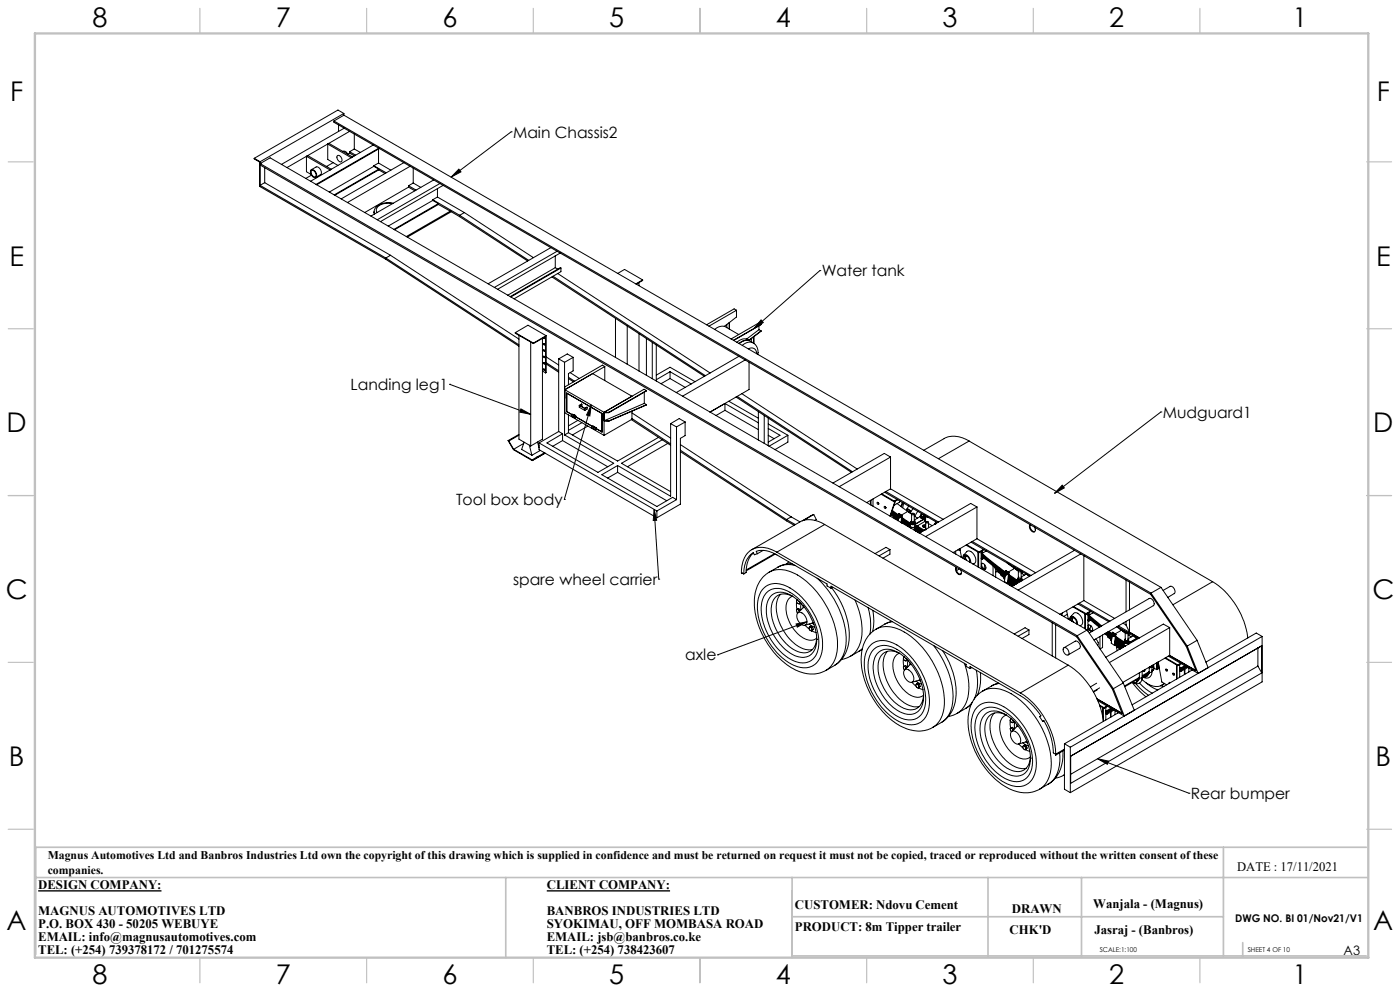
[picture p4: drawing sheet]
<svg xmlns="http://www.w3.org/2000/svg" width="420mm" height="297mm" viewBox="0 0 420 297" stroke-linecap="round" stroke-linejoin="round" font-family="sans-serif">
<path d="M11.5 267h37M164 267h37" fill="none" stroke="#000" stroke-width=".41"/>
<g fill="none" stroke="#000" stroke-width=".3">
<path d="M100.2 36.3v.4l3.1 1.7M100.2 36.3l245.1 141.5M101.6 37.5v1.9M103.2 34.5l-3 1.8M103.2 34.5l245.1 141.5M103.2 34l-1.8-1-25.1 14.4M103.2 34l-25.2 14.5M103.2 34v.5M103.3 38.4l1.6 1M103.3 38.4l-18.9 10.9M104.9 39.4l7.1 4.1M104.9 39.4l-18.8 10.8"/>
<path d="M153.4 39.5h.1M153.4 39.5l-18.1 13.6M76.3 47.4l1.6 1.2 .1 7.3M76.3 47.4l1.7 1.1M78 49h.1M78 55.6l37.7 21.7M78 49.5l245 141.4 10.7 15.6 3 7.4-7.6-4.4M78 48.5v7.4l37.7 21.8 40 26M78 49l245.1 141.5M78 49l3-1.7 245.1 141.5M79.4 54.7l37.8 21.8M79.4 50.3v4.4"/>
<path d="M79.4 54.7l-1.4 .8M91.9 46.8l.4-.2 7.1 4.1-.4 .2zM91.9 46.8v4.7l1.4 .8M93.3 51a1.47 1.47 0 0 1 1.7 1.9 .9 .9 0 0 1-1 .3 .9 .9 0 0 1-.6-.8l-.3-.7zM93.4 50.9l1.4-.8a1.52 1.52 0 0 1 1.3 2.2l-1.4 .9M93.5 51.1a1.12 1.12 0 0 1 1.1 .6 1.12 1.12 0 0 1-.2 1.3 1.4 1.4 0 0 1-.9-1.9zM93.5 52.5l-1.8 1M94.8 53.1l.2 .2M98.3 43.2v4.6l3.1 1.8M98.3 43.2l.4-.2 7.1 4.1-.4 .2zM99.9 48.8l-1.9 1.1M101.3 46.6a1.17 1.17 0 0 1 1.1 .7 1.17 1.17 0 0 1-.2 1.2 1.37 1.37 0 0 1-.9-1.9z"/>
<path d="M102.9 45.4a1.11 1.11 0 0 1 1.5 .8M104.9 45.9l1.4 .8M104.9 45.9l-.5 .3M104.9 45.5v.4M104.9 45.5l1.8 1M106.3 40.2v4.5M106.3 44.7l-1.4 .8M106.3 44.7l1.8 1M112 43.5l1.6 .9M112 43.5l-18.8 10.8M112.1 49.7v.1M112.1 49.8l-13.3 7.8"/>
<path d="M112.1 49.8l1.5 .9M112.1 49.7l3.8 2.1M113.6 48.9l3.7 2.1M113.6 44.7v4.2M113.6 48.9l-1.5 .8M113.6 44.4l231.6 133.7 10.7 15.6 2.9 7.3-8-4.5M113.6 50.9l1.9 1.1M113.6 50.9l-13.2 7.6M113.6 44.4l-18.8 10.9M113.6 50.7l-13.3 7.7M113.6 50.7v.2M113.8 44.5l-18.8 10.9"/>
<path d="M121.1 48.8l-18.8 10.8M122.6 55.7l2.2 1.3M122.6 56.1l-13.2 7.6M122.6 56.1l1.9 1.1M122.6 55.7v.4M123 49.8l-18.8 10.9M124 54.9l2.2 1.3M124 50.4v4.5M124 54.9l-1.4 .8M129.8 59.9v.2M129.8 59.9l8.1 4.6M130.1 53.9l-18.8 10.9"/>
<path d="M131.2 59.1l8.1 4.6M131.2 56.5v2.6M131.2 59.1l-1.4 .8M132 55l-18.8 10.9M132.9 55.6l-18.8 10.8M137.7 50.7l.6 .8-3 1.6zM112.2 63.5l.1 .7zM115.7 77.3l40 26.1M117.2 76.5l38.5 25.1M117.2 76.5l-1.5 .8M117.8 61h-.1a4.1 4.1 0 0 0-4.8 1.7l.2 1M118 60.9l-1.2-.1a4 4 0 0 0-4.6 2.7"/>
<path d="M129.8 60.1l1.7 .9M129.8 60.1l-13.3 7.7M131.5 61.3l3.6 2M131.5 61v.3M131.5 61.3l-13.1 7.6M131.5 61l-13.3 7.8M135.1 63.3l23.2 14.9M135.1 63.3l-13.2 7.6M135.4 63.5l-13.2 7.6M137.9 64.5l20.7 13.5M139.3 63.7l20.7 13.5M139.3 63.7l-1.4 .8"/>
<path d="M165.2 74.2l-18.8 10.9M166.6 76.7v3.5M167.1 75.3l-18.8 10.8M168.1 75.8l-18.8 10.9M154.6 99.7v.2l5.4 3.1M154.6 99.7l5.4 3.1M154.6 99.7l3.8-2.2 5.4 3.1M165.6 83l45.7 29.8M165.9 82.8l45.7 29.8M166.6 80.2l.8 .5M166.6 80.2l-14.3 8.3M167.3 82l45.7 29.8"/>
<path d="M168.3 80.3v1.1l-14.1 8.2M168.3 80.3l-.2-.1-15 8.7M168.3 80.3l-15.1 8.7M184.6 95.4v11.7M185.3 81.9l2.1-1.2 5.4 3.2M188.2 97.7v11.5M191.7 84.7v.9M192.8 83.9l-2.1 1.2M192.8 83.9l-1.9 1.3M217.3 97.8l4.3 2.5M218.1 97.2v1M218.8 98.6v-1.9l-1.5 1.1a3.3 3.3 0 0 0-2.9 .9"/>
<path d="M220.9 93l-8.2 4.8M220.9 93v2l-2.1 1.7v1.9M220.9 93l-.7-.4-8.2 4.7M227.7 97.7v1.1M227.7 98.8l-3.7 2.8M227.7 98.8l.6 .4M228.3 97.2l-.7-.4-8.3 4.8M228.3 97.2l-8.3 4.8M228.3 97.2l-8.2 4.8M228.3 99.2l-2.1 1.7v2M228.3 99.2l-3.7 2.8M228.3 95.9l.7 .8-2.8 1.8z"/>
<path d="M246 81.1h.1M246 81.1l-19.8 17.4M134.9 115.2h.1M134.9 115.2l24.3 9M155.7 100.5v31.1l3.5 2.1M159.2 102.5v31.2M160 103l3.7-2.1v10.9M160 102.8v.2M162.7 101.4v30.2l-3.5 2.1M162.7 111.2l1 .6M163.1 101.2l.2 .3 .1-.1M163.2 102.9l.2 .4"/>
<path d="M163.2 104.8l.2 .4M163.2 106.7l.2 .4M163.2 110.6l.2 .3M163.2 101.1l.2 .3M163.3 101.1l.1 .3M163.3 108.7h-.1l.2 .3M163.8 100.6l-3.8 2.2M163.8 100.6l-.1 11.2M163.8 108.7l3.8 2.4M163.8 109.1l3.8 2.4M163.8 107l3.8 2.4M167.6 107.6v21.7"/>
<path d="M167.6 107.6l1.8 1M169.4 116.7v.1M169.4 108.6v8M169.4 116.7v13.6M169.4 119.3h.1M169.4 116.8v6.9l11.8 6.8M169.4 116.8l11.8 6.8M170 117.8l10.6 6.1M170 117.8v5.6M170.1 117.8l-.1 .1M170.5 113.1l1.9 1.2M170.5 113.4l1.5 1"/>
<path d="M171.1 111.7l2.7 1.7M171.9 107.1l-1.7-1-2.6 1.5M171.9 107.1l-2.5 1.5M171.9 107.1v4.1l-1.4 .8v3.3M177.8 112l11.8 6.7-8.4 4.9M181.4 109.9l-12 6.9M181.4 109.9v4.1M181.4 109.9l-.7-.5-11.3 6.6v.7M191.7 100v11.2M193.3 117.5v3.4M193.9 101.5v11M194 117l-.8-.3-12 6.9"/>
<path d="M194 117l-11.4 6.6M194 117l-11.4 6.7M195.7 102.6v10.9M196.9 112.4l4.1-2.3 7.5 4.3M196.9 103.4v10.8M201 111.4l6.4 3.7M201 111.4l-4.1 2.4M201 111.4v2M201 113.4l4.6 2.7M201 113.4l-2.7 1.6M220.8 119l34.6 22.6M221.2 118.8l34.6 22.6"/>
<path d="M221.7 106.8l-18.8 10.8M222.6 118l34.6 22.6M223.6 107.9l-18.8 10.8M224 101.6a3.5 3.5 0 0 0-2.9 1M224 101.6l.6 .4M224.5 104.6a1.57 1.57 0 0 1 1.7-.1 1.57 1.57 0 0 1 .8 1.5M224.6 102a3.4 3.4 0 0 0-2.9 .9M224.7 102l1.3 .8M224.7 108.5v8.2l-11.7 6.8 4.5-2.6M225.4 101.5v.9M226 102.8a3.4 3.4 0 0 1 1.4 3.4M226 102.8a2.91 2.91 0 0 0-3.3 .7"/>
<path d="M226.1 102.9v-2l-1.5 1.2a3.3 3.3 0 0 0-2.8 .9M152.4 132l1.6 2.8 5.7 3.2 3.8-2.2M152.4 132l.2 .2M152.6 132.2l1.5 2.5M154.1 134.7l5.5 3.1 1.4-.8M155.7 130.4l-3.1 1.8M155.7 130.2l-3.3 1.8M156.3 122.6l2.9 1.6-3.3-.7zM157.1 132.9l-3 1.8M157.2 132.5l-.7 2.2 3.1 1.8M158.8 133.4l.8 3.1M161 137l.3 .1"/>
<path d="M161.3 132.5l.4 1.7M161.5 133.5l.2 .1M161.7 132.7v2.1l35.4 20.4M161.7 132.7l35.4 20.4M161.9 134.9v.2l-2.3 1.4M163.3 135.7l-2.3 1.3M167.6 129.3l1.2 .7M167.6 129.3l-5.9 3.4M168.8 130l-4.7 2.7 15.3 8.9 4.7-2.8-14.7-8.5M168.8 132l13.5 7.9M168.8 130v2M168.8 132l-3 1.7"/>
<path d="M170 123.4l1.6 .8M170 123.4h.1M170.5 129.7l-1.1 .6M170.5 129.7l14.8 8.5 12.3-7.1M170.5 124.4v5.3M171.6 124.2l-.2 .5 1 .5M171.6 124.2l1 .6M171.6 124.2l.7 .2M172.3 124.4h.1M172.3 124.4l-.4 .3v.3M172.3 124.4l.5 .3M172.8 124.7v.4l-.4 .2 .2-.5"/>
<path d="M172.8 124.7l-.2 .1M173.4 126l-2.9 1.6M173.8 121.5v.6l1.6 .9M173.8 121.5l1.6 .9M174.6 121.1l-.2 .7M174.6 121.1l-.8 .4M174.6 121.1l-.7 .4 1.5 .9 .7-.3M174.6 126.7l-4.1 2.3M175.4 122.4v.6M176.1 122.1v.5l-.7 .4M176.1 122.1l-.7 .3M176.4 127.7l-4.7 2.6"/>
<path d="M177.4 121.4l-.4 3.3-1-.3zM177.4 121.4l-8.1 28.3M177.7 127.8l-.1 .4 .9 .6M177.7 127.8l-4.9-2.8 5.9 3.3M177.7 127.8l.7 .1M178.2 128.1l-.2 .4M178.2 128.1l.2-.2 .5 .3M178.4 127.9h.1M178.4 127.9l-.2 .2M178.9 128.2v.5l-.4 .1 .2-.5M178.9 128.5l1.7 1M178.9 128.2l-.2 .1"/>
<path d="M180.6 123.9v5.6M180.6 123.9h.1M180.6 129.4h.1M181.2 123.6h.1M181.2 126.1h.1M181.2 123.6v6.9M181.3 123.6v2.5M181.3 126.1l1.3 .1M182.6 123.6h-1.3M182.6 123.6v.1M182.6 126.1v.1M182.6 123.7h-1.3"/>
<path d="M185.3 139.5v2.1M185.3 139.5l-4.7 2.8 16.5 9.5 4.7-2.8 1.2 .8M189.4 125.8l11.8 7.7M189.6 123.2v2.5l-8.4 4.8M189.6 125.4l11.6 7.6M189.6 123.8l11.6 7.5M193.3 120.9l-12 5.2h1.3M193.3 120.9l.7 .4M194 121.3l-11.4 4.9M194 121.3l-11.4 4.8M198.7 131.8l-12.3 7 14.8 8.6M200.3 132.9l-12.1 7"/>
<path d="M201.2 127v21.7l-15.9-9.2M201.2 127l1.8 .9M203 127.9v21.9M204.1 134.9l31.8 20.8M204.1 135.4l34.1 22M204.1 133.2l33.2 21.7M205.5 126.5l-2.5 1.4M205.5 126.5v4.1l-1.4 .8v19.7l-7 4.1M205.5 126.5l-1.7-1.1-2.6 1.6M217.5 120.9l10 5.8M217.5 120.9v2.1M217.5 123l10 5.8"/>
<path d="M217.5 123l-2.7 1.5M218.7 120.3l8.8 5M227.5 123.4v8.5M229.3 124.5v8.4M230.5 128.4l3.5 2.1-3.5 2M230.5 127.1l5.9 3.4M230.5 125.3v8.3M230.5 130.5l1.7 1M236.4 130.5l-5.7 3.2M236.4 130.5v2l-3.9 2.3M267.2 137v9.5M267.2 137l-1.9-1.1-15.4 8.9"/>
<path d="M267.2 137l-15.5 8.9M290.7 132.2a7.5 7.5 0 0 0-7.5-.8l-6.1 3.5M290.7 132.2l73.1 42.1M290.7 132.2l-9.2 5.3M348.3 123.5h.1M348.3 123.5l-31.9 24.3M169.3 149.7h.1M185.3 141.6l14.7 8.5M185.3 141.6l-3 1.7M196.3 152.7l.7 3.2-1 .1zM196.3 152.7l1.3 20.9M197.1 153.1v2.1"/>
<path d="M203 149.8l-5.9 3.3M235.9 155.7l2.7 1.5M237.3 154.9l-1.4 .8M237.3 154.9l2.7 1.5M244.1 154.2l-3.4 1.9M244.1 154.2l-3 1.8M244.1 154.2l.8 1.5-.4 .3M247.4 157.2a7.5 7.5 0 0 0-7.5-.7l-14.4 8.2M247.4 157.2l-14.4 8.3M247.4 157.2l73.1 42.2M261.1 150v1.3M261.3 149.9v1.5"/>
<path d="M261.9 149.5v2.2M263.2 150.5l.1 .1a.29 .29 0 0 1 .4 .3 .29 .29 0 0 1-.4 .2zM263.5 150.6l.1 .3M264.4 148.1l3.9 2.3M264.5 148l3.8 2.2M265.3 151.8h.2a.28 .28 0 0 1 .3 .3 .28 .28 0 0 1-.4 .2zM265.4 147.5l15.8 9.1M265.6 151.8l.1 .3M265.7 147.3l15.9 9.2M267.2 146.5l15.8 9.1M267.2 146.5l-7.2 4.1M267.2 154.3l2.2 1.6-1.1-.8 .1 .4"/>
<path d="M267.3 154l2.1 1.6M267.4 153.8l2.1 1.5zM267.5 153.5l2 1.5M267.6 153.2l1.9 1.5M267.7 153l1.9 1.3M268.3 150.2v.2M268.5 150.3l-1.5 4.4M268.6 150.2l-1.5 4.5M269.1 150.9l3.2 2.4M269.1 149.7l-.8 .5M269.3 149.8l-1 .6M269.6 154l.1-.1 1 .6"/>
<path d="M269.6 154l.9 .6M269.6 154l-.2 2.1M269.7 154.6l.4 .1M269.7 154.6v.4l.2 .2 .2-.1M269.7 154.6l.2 .2M269.9 154.8l.2 .3M270.1 150.2l-1.9 1.2M270.1 154.7v.4M270.1 154.7l-.2 .1M270.5 156.3l3 2M270.5 156.6l.3 .2zM270.5 156l2.6 1.8z"/>
<path d="M270.5 154.6l-.2 2M270.5 155.7l2.5 1.7M270.6 155.4l2.4 1.7M270.6 155.1l2.4 1.7v.8a.94 .94 0 0 0 1.4 .4M270.7 154.5l-.2 .1M270.7 154.5l-.2 2.2M270.7 150.6l-.4 1.2M270.8 150.7l-.4 1.2M271.1 150.8l-.3 1.4M272.1 152.6l-.1 .4M272.1 152.5l.9 .6M272.1 152.5v.6"/>
<path d="M272.1 152.5l1.1 .6M272.6 151.7l-.4 .8M272.6 153.5h.1M272.6 153.5l-.1-.3-2.1 1.2M272.6 153.5l.9 .6M273 153.1v.7M273.2 153.1h-.2M273.2 153.1l-.1 .7M273.2 156.6a.67 .67 0 0 0 .7 .6 .67 .67 0 0 0 .6-.6M273.3 156.3l.4 .3M273.3 156.3v.4l.4 .2M273.4 156l-.1 .3"/>
<path d="M273.4 156h.1M273.5 154.1v2.2l.3 .2 .5-.2v-2.2M273.5 158v.4M273.5 153.9l.2-.1a.35 .35 0 0 1 .5 .1 .35 .35 0 0 1-.1 .5 .35 .35 0 0 1-.5-.2zM273.7 156.6v.3M273.9 152.4l-.7 1.3M274.3 158.5l1.8 1.1zM274.3 158.2l2.1 1.2M274.3 154.7l1 .6M274.3 158v.9M274.3 156l.2 .1M274.3 156.5l-.6 .1"/>
<path d="M274.3 156.5v.4M274.3 156.9h-.6M274.4 156.9h-.1a.58 .58 0 0 1-.7 .1 .58 .58 0 0 1-.3-.5 .5 .5 0 0 0-.1 .7 .5 .5 0 0 0 .7 .1l.5-.2M274.4 158h.7M274.4 157.1v.9M274.5 156.5l-.1 .4M274.5 157.9l2.1 1.4M274.5 156.1l-.2 .4M274.5 156.1l-.2 .8M274.9 157.9l2 1.2M275.1 157.7h.1M275.1 157.7v.3"/>
<path d="M275.1 157.7l2.2 1.2M275.1 158l1.9 1.1M275.3 153.3l-.8 1.5M276.2 154.9a.68 .68 0 0 0 .6 .6 .68 .68 0 0 0 .7-.6M276.2 154.6v.4l.4 .3M276.2 154.6l.4 .3M276.4 153.9l.1 .7a.46 .46 0 0 0 .4 .1 .46 .46 0 0 0 .3-.3M276.4 154.3h.1M276.4 154.1l-.4 .8M276.4 154.3l-.2 .3M276.6 154.9v.4M277.2 154.8v.4"/>
<path d="M277.2 154.8l-.6 .1M277.2 155.2l-.6 .1M277.3 155.2l-.2 .1a.56 .56 0 0 1-.6 0 .56 .56 0 0 1-.3-.6l-1.9 1.2M277.4 154.4l-.2 .4M277.4 154.7l-.1 .5M277.4 154.7l.3 .3-.2 .4M277.4 154.5l-.2 .7M277.5 156.3v-.8l-3.1 1.7 .7 .5M277.5 156.3h.1M277.5 155.4v.8M277.5 156.3l-2.4 1.4M277.5 156.3l.2 .1"/>
<path d="M277.5 155.4l-3.1 1.7M277.5 156.2h-.1M277.5 158.7h.1M277.6 154.9l.8 .1M277.7 155.1l-.2 1.1M277.7 157.3a.5 .5 0 0 0-.7-.1 .5 .5 0 0 0 0 .7l.7 .1M277.7 157.6l-.9 .2M277.7 158h-.5M277.7 154.6l-.3 .1M277.7 156.5v2.1M277.7 158.4l-.2 .3M277.8 156.4v-.1a.33 .33 0 0 1 .5-.1 .33 .33 0 0 1 .1 .5 .36 .36 0 0 1-.4 .1 .36 .36 0 0 1-.2-.4z"/>
<path d="M278.6 156.5v1.7M278.6 156.9l1 .6M280.5 157.1h.1M280.6 156.7h.1M280.6 156.3v.6M280.6 156.7l-.1 .4M293.1 151.9l-1.9-1-15.4 8.8-1.5-.8M293.1 151.9v9.6M293.1 151.9l-15.4 8.9M309.1 157.2a1.41 1.41 0 0 0 1.3 2.1l.2-.7-.3-.6M309.1 157.3v.7a1.55 1.55 0 0 0 1.3 1.3M318.7 145.4l.6 .8-2.9 1.6z"/>
<path d="M197.6 173.6h.1M222.4 171.6l.1 .3M222.4 171.9h.1M222.5 171.6l.6 .4M222.7 171.8l-.2 .1M226 165.7a7.5 7.5 0 0 0-2.2 5.9l-.7 .4M227.2 165.9l-.3-.7a7.5 7.5 0 0 1 6.1 1.1l15.1 8.7v.6l1.2 .7M227.2 165.9l-.9 .4-.3-.7a7 7 0 0 0-2.9 6.4M228.9 165l-1.7 .9M229 176.4a6.1 6.1 0 0 1 7.7-.3 21.1 21.1 0 0 1 10 18.6 5.6 5.6 0 0 1-8.6 4.7 20.9 20.9 0 0 1-10.8-19.1 7.4 7.4 0 0 1 1.7-3.9zM229.9 177.7a5.7 5.7 0 0 1 7.4 0 18.4 18.4 0 0 1 8.2 16.6 4.9 4.9 0 0 1-7.6 3.7 18.3 18.3 0 0 1-9.4-17.2l.4-1.5zM230.8 171.5a10.5 10.5 0 0 0-4.4 10.8 24.3 24.3 0 0 0 13 18.8 9.4 9.4 0 0 0 8.4-.2"/>
<path d="M230.8 171.5a9.2 9.2 0 0 1 9.7 1.6l.3 .3a26.4 26.4 0 0 1 10.4 20.9 7.9 7.9 0 0 1-3.4 6.6M231.2 178.6a5.1 5.1 0 0 1 6.8 .3l2.1 1.7 2.4 3 1.7 3.5 .8 3.7a5.1 5.1 0 0 1-3.3 6.1 9.4 9.4 0 0 1-8.3-4.6 13.9 13.9 0 0 1-3.1-12.1zM232.3 165.9l-8.4 4.9M232.6 166l-8.8 5.1M233 165.5a7 7 0 0 0-8.2-.2 8.2 8.2 0 0 0-2.4 6.3M233 165.5l73.1 42.2M233.3 170l-2.5 1.5M234.2 178.1a8.2 8.2 0 0 0-.4 8.4l.8 1.8a11.5 11.5 0 0 0 7.9 6.5l1.2-.1M236.6 168.4l-.6 .6M237.6 168.9a8.1 8.1 0 0 0-4.3 1.1M237.8 178.7a4 4 0 0 0-1.9 5l.3 1a10.1 10.1 0 0 0 6.7 7.2l1.2-.1 .9-.5M237.8 178.7a4 4 0 0 0-4.4-.3 4 4 0 0 0-2 3.9 14.5 14.5 0 0 0 8.2 13.1 3.9 3.9 0 0 0 5.4-4.2"/>
<path d="M238.5 169.5a6.8 6.8 0 0 0-5.2 .5M239.1 179.8l-.2 .4 .4 .6 .4 .2M239.1 179.8h.2M239.1 179.7v.1M245.1 173.3l1.6 1.6a25.6 25.6 0 0 1 7.1 18.6 8 8 0 0 1-3.5 6M249.3 176.3v-.6l40.5 23.4v.6l1.2 .7M249.5 176.2l1.3 1.8a20.4 20.4 0 0 1 3.4 16.4 8.4 8.4 0 0 1-3.9 5M249.8 176l-.5 .3M256.5 179.8l.2 .5a17.1 17.1 0 0 1 .8 13.7l-.9 1.4-1.5 1.3M267 164.7l-3.3 1.9M267 164.7v1.4l-2.1 1.2M267 164.7l-1.2-.7-3.3 1.9"/>
<path d="M286.1 165.5v.2M286.7 165.2v.8M286.9 170a1.43 1.43 0 0 0 1.4 2.2l.1-.8-.2-.6M286.9 170.1v.7a1.46 1.46 0 0 0 1.4 1.3M287.3 164.8l.7 .2M287.7 170.5l-.8 .5M287.7 164.6l.3 .1M287.9 164.5l.6 2.6M288.4 171.7l-.4 .4M288.4 166.9l-.1 .1M288.9 167.3a.89 .89 0 0 1 .6-1.1 .89 .89 0 0 1 1.1 .7l.4 .7 .2 1M289.1 166.4l.9-1.1a1.96 1.96 0 0 1 2.6 1.8 1.22 1.22 0 0 1-.8 1.9"/>
<path d="M289.2 166.7a1.16 1.16 0 0 1 1.7 1v.7M289.2 166.7v.8M289.6 166.5h.1M289.6 166.5l-.4 .2M289.6 167.6v.1M289.6 166.5v1.1M289.6 167.6h-.1M289.8 163.4l3.9 2.2M290 166.6a.79 .79 0 0 0-.1 1.3M290 163.3l3.7 2.1M290.8 168.4h.1M291.3 162.5l17.6 10.1"/>
<path d="M291.7 162.3l17.6 10.2M291.7 162.3l-5.8 3.3M293.1 161.5l17.6 10.2M293.1 161.5l-1.4 .8M293.4 165.4v4.5M293.6 165.5v4.5M293.7 165.4v.2M294.4 165.7l.2 .3M294.4 169a.91 .91 0 0 1 1 .1 .91 .91 0 0 1 .3 .9 .57 .57 0 0 1-.4 .7 .57 .57 0 0 1-.7-.5l-.2-.6M294.4 165.3v5.2M294.4 167.4l.2 .3M294.5 165.2l.5 .4"/>
<path d="M294.6 168.8l-.1 .2a1.27 1.27 0 0 0 1.1 1.6M294.6 167.7l.2-.7 6.7 5.4-2.9-2.3v.4l2.9 2.2-2.3-1.7v.3l2.2 1.7-1.1-.8v.3l1.1 .8-.2-.2 .2 .5M294.6 166.5l7 5.5M294.6 166.2l7 5.5M294.6 165.8l7 5.6M294.6 166.5l-.2 .9M294.6 165.8v.7M295.1 164.6l-1.4 .8M295.2 167.3l-.6 .4M295.2 164.7l-1.5 .9M295.4 169.2l-.2 1.3M295.7 165v.2"/>
<path d="M295.9 165.1l-1.3 .7M297.9 169.6v2.9M298.7 170.6v2.4M299.2 171.2l-.5 .3M301.6 171.1l1.1 .5M301.6 171.1l1 .6M301.6 171.1l-.3 3.2 1 .6M301.8 171.7l.4 .1M301.8 171.7l-.1 .5 .2 .1M301.8 171.7l.2 .2M302 171.9l.1 .3M302.1 172.2l-.2 .1"/>
<path d="M302.2 168.7l2.2 1.7M302.2 171.8l.1 .2M302.2 171.8l-.2 .1M302.3 172l-.4 .3M302.3 172l-.2 .2M302.4 174.7l1.4 .9-.8-.5v.3l.6 .4M302.4 174.7h.1M302.5 174.3l1.6 1.2zM302.5 174l1.8 1.3zM302.5 173.7l2.1 1.5zM302.5 173.4l2.4 1.6zM302.6 173.1l2.6 1.7z"/>
<path d="M302.6 174.8l-.3 .1M302.6 171.7l-.3 3.2M302.6 172.8l2.5 1.7M302.6 172.2l2.5 1.7 .1 .9M302.6 172.5l2.5 1.7M302.7 171.6l-.1 .1M302.7 171.6l-.3 3.1M302.7 169.2h.1M302.8 174.9l.1 .5M302.9 169.2v.1M304.1 169.9l-.1 .2M304.2 169.9l-.1 .3"/>
<path d="M305.1 170.5l-.1 .3M305.2 170.5v.5M305.3 173.7a.64 .64 0 0 0 .9 .5M305.3 170.6l-.1 .2M305.3 173.4l.5 .2M305.3 173.4v.4l.5 .3M305.5 173h.1M305.5 173l-.2 .4M305.8 173.6v.5M305.9 170.9a.29 .29 0 0 0-.3 .4 .29 .29 0 0 0 .5 .1l.3-.2v2.2l-.3 .1-.6-.2v-2.2l-.8-.5-.1-.3-2.1 1.1M306.4 171.7l.9 .7M306.4 173.1l.1 .1"/>
<path d="M306.4 173.6v.4M306.4 173.6h-.6M306.4 174l-.6 .1M306.5 173.5a.6 .6 0 0 1-.6 .6 .6 .6 0 0 1-.6-.6 .5 .5 0 0 0-.1 .7 .5 .5 0 0 0 .7 .1h.1M306.5 173.2l-.1 .4M306.5 173.2l-.1 .8M306.6 173.7l-.1 .4M306.7 171.4l-.1 .5M307.9 172l-1.5 .9M308.2 172.3l.6 .2M322.4 164.9l-18.9 10.9M324.2 166l-18.8 10.8"/>
<path d="M325.2 166.5v13.5M325.2 180l-7.2 4.1M325.2 180l9.2 5.3M337.8 173.8v9.5M338.8 174.4v8.4M345.3 177.8l10.9 15.8M348.3 176l-3 1.8M348.3 176l10.8 15.9M348.9 176.9l2.1-1.1a1.41 1.41 0 0 1 1.2 2.1l-1.9 1.1M363.8 174.3l.3 .2a23.8 23.8 0 0 1 10.2 16.7M363.8 174.3l-11.9 7M215.3 196.2h.1"/>
<path d="M238.8 187l3.3-.7-2.9 1.7zM239 180.3l.1 2.4M239.3 182.6l.3-.2 .5 .4M239.3 182.6l.4 .4M239.4 183.7a2.17 2.17 0 0 1 2.6 2 1.12 1.12 0 0 1-.4 1.6 1.12 1.12 0 0 1-1.5-.5 2.49 2.49 0 0 1-.7-3.1zM239.7 180.2l.2 .3M239.7 183l.1 .2M239.9 180.5l-.2 .5M240 180.5h-.1M240.1 182.8v.1M240.1 182.8l-.4 .2M240.1 180.7l-.4 .3"/>
<path d="M240.3 180.9v1.9M240.9 181.5v.6M241.2 181.9l-1.9 1.8-.4-.9 .4-.2M242.1 186.3l-26.8 9.9M242.7 187l1.7 1M242.9 187.9l.4-.2 .5 .3M242.9 187.9l-.2 .3 .2 .6 .5 .3M242.9 187.9l.5 .3M243.4 188.2l.2 .6M243.5 189.1l1.3 .5M243.6 186.8l.6 .3M243.6 188.8l-.2 .3"/>
<path d="M243.8 188l.2 .6M243.8 188l-.4 .2M244 186.7l-2.5 .7 1.3 1.2M244 188.6l-.6 .5M244 188.6l-.4 .2M245 191.6h.1M250.3 199.5l-2.5 1.4M255.1 196.7l-2.6 .9M257.7 195.2l-2.6 1.5M258.7 194.5l-1 .7M258.7 194.4l-1 .8M260.5 182.1a18.8 18.8 0 0 1 .5 7.9"/>
<path d="M261.2 193.3a6.4 6.4 0 0 1 7.9 0 21.1 21.1 0 0 1 9.6 18.5 5.6 5.6 0 0 1-8.5 4.7 21 21 0 0 1-10.9-18.8 7.2 7.2 0 0 1 1.9-4.4zM261.8 182.9a14.9 14.9 0 0 1 0 6.4M262 194.8a5.6 5.6 0 0 1 7.3 0 18.5 18.5 0 0 1 8.3 16.3 4.9 4.9 0 0 1-7.6 3.9 18.4 18.4 0 0 1-9.5-16.8l.4-1.6zM262.8 188.6a10.6 10.6 0 0 0-4.4 10.8 24.4 24.4 0 0 0 12.7 18.6 9.2 9.2 0 0 0 8.7 0M262.8 188.6a8.8 8.8 0 0 1 9.1 1.2 26.4 26.4 0 0 1 11.4 21.6 8.1 8.1 0 0 1-3.5 6.6M263.2 195.9a4.9 4.9 0 0 1 6.4-.3l3 2.6 2.2 3.1 1.6 3.5 .6 3.1a5.3 5.3 0 0 1-3 6.1 8.4 8.4 0 0 1-7.7-3.5l-2-2.9a12.2 12.2 0 0 1-1.6-11zM265.4 187.1l-2.6 1.5M266.2 195.2a7.6 7.6 0 0 0-.6 7.7l.1 .4a12.9 12.9 0 0 0 8.4 8.5l1.7-.1M267.5 186.2l-2.1 .9M267.7 186.3l-2.3 .8M269.8 195.8a4 4 0 0 0-1.8 5 10.2 10.2 0 0 0 6.7 8.1h1.1l1.3-.6M269.9 195.8a4.1 4.1 0 0 0-4.5-.2 4.1 4.1 0 0 0-2 4.1 14.4 14.4 0 0 0 8.5 12.8 3.9 3.9 0 0 0 5.2-4.1v-.2"/>
<path d="M271 197.4l.1 2.4M271.3 199.7l.4-.2 .4 .3M271.3 199.7l.5 .4M271.4 197l-.2-.2-.2 .5 .3 .6 .5 .2M271.8 197.3l.2 .3M272 197.6l-.2 .5M272 197.6h.1M272.1 199.8l.1 .2M272.1 199.8l-.3 .3M272.2 197.7l-.4 .4M272.4 197.9l-.1 2M273 198.6v.6"/>
<path d="M273.3 199l-1.9 1.8-.4-.9 .3-.2M280 193.4l.5 .6a23.8 23.8 0 0 1 5.2 17.2 7.3 7.3 0 0 1-3.3 5.3M282.8 195l.5 .8a19.5 19.5 0 0 1 2.6 16.6 8.8 8.8 0 0 1-3.5 4.1M289.3 198.8l.1 .2a15.3 15.3 0 0 1-.1 12.6l-.8 1.1-1.3 1.1M308.7 188.8l-1.2-.7-3.2 1.9M308.7 188.8l-3.3 1.9M308.7 188.8v1.4l-2.1 1.1M315.7 186.7v9.9M316.7 187.2v10M318.1 184v.2M318.7 183.7l-.1 .7M319.1 194.2a1.35 1.35 0 0 1 1.3 .6 1.35 1.35 0 0 1 0 1.5 1.55 1.55 0 0 1-1.3-2.1z"/>
<path d="M319.2 194.1l3.4-1.9a1.43 1.43 0 0 1 1.2 2.1l-3.4 2M320 182.9l.5 2.7M320.2 184.1l-1.1 .6M320.5 199.4l.3 .1a23.8 23.8 0 0 1 10.2 16.7M320.5 199.4l-14.4 8.3M320.5 185.6h.1M320.9 185.8a.84 .84 0 0 1 .5-1.1 .84 .84 0 0 1 1.1 .5l.6 1 .2 .9M321.1 184.9l1-1a1.71 1.71 0 0 1 2.4 1.2 1.42 1.42 0 0 1-.6 2.4M321.2 185.2a1.14 1.14 0 0 1 1.7 1v.8M321.2 185.2v.8M321.6 186.1l.1 .1M321.6 185h.1"/>
<path d="M321.6 185l-.4 .2M321.6 185v1.1M321.6 186.1l-.1 .1M321.9 181.9l3.9 2.2M322.1 185.1a.84 .84 0 0 0-.1 1.3M322.1 181.8l3.7 2.1M322.9 186.9h.1M323.1 190.5l10.9 15.9M323.4 181l9.2 5.3M323.7 180.8l9.3 5.4M325.4 183.9v4.5M325.6 184v4.5"/>
<path d="M325.8 183.9v.2M326.1 188.8l-3 1.7M326.1 188.8l10.9 15.9M326.4 184.3l.3 .2M326.4 187.6a.99 .99 0 0 1 1.1 .1 .99 .99 0 0 1 .3 1.1 .59 .59 0 0 1-.6 .4 .59 .59 0 0 1-.6-.5l-.2-.5M326.4 183.8v5.4M326.4 185.9l.2 .3M326.6 183.7l.4 .4M326.6 186.2l.2-.7 3 2.5M326.7 187.3l-.1 .1a1.3 1.3 0 0 0 1.1 1.7M326.7 185l3.3 2.9M326.7 184.7l3.6 3"/>
<path d="M326.7 184.4l3.8 3.2M326.7 185l-.3 .9M326.7 184.4v.6M326.8 189.7l17.9-10.3a1.4 1.4 0 0 1 1.3 2.1l-17.8 10.3M327.1 183.2l-1.3 .7M327.2 185.8l-.6 .4M327.3 187.5l-.4 1.2M327.3 183.3l-1.5 .8M327.8 183.5v.2M327.9 183.6l-1.2 .8M328.6 191.6l.5 .3a1.13 1.13 0 0 1 .2 1.5M330.8 190.3v3.8l-.8 .4v-3.7"/>
<path d="M331.4 189.9l2.1 1.6-1.1-.8v.3l1.1 .8-.2-.2 .1 .5M331.7 189.8l1.9 1.4M331.9 189.6l1.7 1.2zM332.2 189.5l1.4 1.1M332.4 189.4l1.2 .8M332.7 189.2l1 .7M333.7 189.5l1.1 .6M333.7 189.5l.9 .7M333.7 189.5l-.3 3.3 .9 .6M333.8 190.2l-.1 .2 .3 .4 .3-.2v-.3M333.8 190.2l.5 .1M333.8 190.2l.2 .2"/>
<path d="M334 190.4l.2 .3M334.3 190.3l-.3 .1M334.5 193.2h.1M334.5 193.2l1.8 1.2-1.2-.8v.3l.8 .7M334.5 192.9l2 1.3zM334.5 192.5l2.3 1.6zM334.6 192.2l2.5 1.7zM334.6 191.9l2.7 1.9zM334.6 193.2l-.3 .2M334.6 191.6l2.6 1.8zM334.6 191.3l2.5 1.7M334.6 190.2l-.3 3.2"/>
<path d="M334.7 191l2.4 1.6M334.7 190.7l2.4 1.6M334.8 190.1l-.2 .1M334.8 190.1l-.3 3.1M334.9 193.4l.3 1.6M335 187.9l1.4 1M335.1 187.8l6.3 3.6M335.5 187.6l6.3 3.6-3-1.8M335.8 194.3v.4M336.2 188.4l-.1 .2M336.2 188.4v.3M336.7 189.1h.1"/>
<path d="M336.7 189.1l.9 .5v2.2l.3 .2 .5-.2-.1-2a.34 .34 0 0 1-.5 .2 .34 .34 0 0 1-.1-.6h.3M336.7 189.1l-.1-.3-2.1 1.2M336.9 186.8l.9 .5M337.1 192.4v.9l.5 .3M337.1 188.9v.5M337.3 189v.4M337.3 192.2a.69 .69 0 0 0 .7 .6 .69 .69 0 0 0 .7-.6M337.4 189.1l-.1 .2M337.4 191.9l.4 .3M337.4 191.9v.4l.4 .2M337.5 191.6l-.1 .3M337.5 191.6h.1"/>
<path d="M337.8 186.2v1.1M337.8 192.2v.3M337.8 187.3l1 2.1M338.4 190.2l1 .7M338.4 192v.5M338.4 191.6l.2 .1M338.4 192l-.6 .2M338.4 192.5h-.6M338.5 192.7v.4M338.6 192a.6 .6 0 0 1-.6 .6 .6 .6 0 0 1-.6-.6 .51 .51 0 0 0-.1 .7 .51 .51 0 0 0 .7 .2l.5-.2M338.6 191.7l-.2 .3M338.6 191.7l-.2 .8"/>
<path d="M338.8 189.9l-.2 .5M338.8 185.7v3.7M339.9 190.6l-1.5 .8M340.3 190.7l.5 .4M341.1 191.2l-2.6 1.5M341.2 191.3l-2.7 1.5 .2 .2M344.8 199.9l.1 .1M344.9 200l.3-.2-.3 .4M344.9 199.9v.1M345 199.9l-.1 .3M345.1 199.7l.6 .3M345.6 200v1.3"/>
<path d="M345.7 199.4l.4 .2zM346 199.8l-.3 .2M346 199.2h.1M346.1 199.2v1.1l1 .4M346.1 199.9l-.7-.3 .3 .1v.3M346.1 199.9v.6M346.9 198.7l.2 2M347.1 198.7l.4 .2zM347.1 198.6l.1 1.8 .6-.3M347.1 199l.5 .2M347.1 199.4l.6 .2zM347.3 198.5h.2"/>
<path d="M347.5 198.4l1 6 1.5 .8M347.7 200l-.5-.3 .4 .2v.3M349.5 197.2l3.8 2.3M349.6 197.1l3.7 2.2M350.8 196.5l-13.9 8M350.9 188.1l-1.9-1.1-17.3 10M350.9 188.1l-18.1 10.5M350.9 188.1v8.3M350.9 196.4l-.1 .1M350.9 196.4l7.9 4.6M353 199.3v4.2M353.1 199.4v4"/>
<path d="M353.3 199.3v.2M353.9 199.2v3.7M354.2 198.8l-.9 .5M354.4 198.9l-1.1 .6M355.4 199.5l-1.2 .7M355.7 199.7l-1.8 .8M356 199.8l-1.8 1.1M356.2 193.6l3.2 8.2-8.9-5.2M359.1 191.9l-2.9 1.7M359.1 191.9l3.3 8.2M377.4 199.6l-56.2 32.5M377.4 199.6l1.1 2.1"/>
<path d="M378.5 193.5l-57.3 33.1v8.2l57.3-33.1M378.5 193.5v8.2M378.5 193.5l-1.1 .7v5.4M378.6 190.7l-1.7-1-15.1 8.7M378.6 190.7l-57.5 33.2M378.6 190.7v13.7l-57.5 33.2M271.4 200.8a1.84 1.84 0 0 1 2.5 1.4 1.41 1.41 0 0 1-.6 2.3 2.76 2.76 0 0 1-1.9-3.7zM271.8 200.1l.1 .2M273.6 204.5l1.2 1.2M274.8 204.1l1.7 .9M275 205l.3-.3 .5 .3M275 205l-.3 .3 .3 .6 .4 .3"/>
<path d="M275 205l.4 .2M275.4 205.2l.3 .7M275.6 206.2l1.3 .5M275.7 203.9l.5 .3M275.7 205.9l-.3 .3M275.8 205l.2 .7M275.8 205l-.4 .2M276 203.8l-2.5 .7M276 205.7l-.6 .5M276 205.7l-.3 .2M277.1 208.7h.1M282.4 216.5l-2.6 1.5"/>
<path d="M287.2 213.8l-2.7 .9M289.7 212.3l-2.5 1.5M291 200.4v-.6l15.1 8.7a18.6 18.6 0 0 1 6.2 6l-.4 .3 .9 1.4M291.4 211l-1.7 1.3M291.5 200.1l-.5 .3M291.6 210.5l-.9 1.1-1 .7M292.9 200.9a13.7 13.7 0 0 1-.7 8.6M293.1 212a6.1 6.1 0 0 1 7.7-.3 20.8 20.8 0 0 1 10 18.9 5.5 5.5 0 0 1-8.3 4.5 20.6 20.6 0 0 1-11-19.5l.6-2.2zM294.1 201.6a13.5 13.5 0 0 1-.9 6.8M294.2 213.1a5.7 5.7 0 0 1 7.2 .2 18.9 18.9 0 0 1 8.3 16.1 5 5 0 0 1-7.7 4.2 18.3 18.3 0 0 1-9.4-17.2l.6-2zM294.9 207.1a10.4 10.4 0 0 0-4.4 10.4 24.1 24.1 0 0 0 13 19.2 9.3 9.3 0 0 0 8.4-.2M294.9 207.1a9.1 9.1 0 0 1 9.4 1.4l.3 .2a26 26 0 0 1 10.7 21.9 7.8 7.8 0 0 1-3.4 5.9"/>
<path d="M295.4 214.2a5.1 5.1 0 0 1 6.7 .3l2.6 2.2 2.4 3.4 1.5 3.8 .5 3.2a4.9 4.9 0 0 1-3.3 5.4 9.4 9.4 0 0 1-8.3-4.6 14.4 14.4 0 0 1-3.1-11.9zM297.5 205.6l-2.6 1.5M298.3 213.7a8.5 8.5 0 0 0-.3 8.7l.3 .6a12 12 0 0 0 8.1 7.3h1.4M299.6 204.7l-2.1 .9M299.8 204.8l-2.3 .8M301.9 214.3a3.9 3.9 0 0 0-1.9 4.7l.1 .8a10.3 10.3 0 0 0 6.9 7.7l1.2-.1 .9-.5M301.9 214.3a4 4 0 0 0-4.2-.4 4 4 0 0 0-2.2 3.8 14.4 14.4 0 0 0 8.2 13.3 3.9 3.9 0 0 0 5.4-4.2M303.1 215.9l.1 2.4M303.2 215.3v.1M303.2 215.4l-.2 .4 .4 .6 .4 .2M303.2 215.4h.2M303.3 215.3l-.1 .1"/>
<path d="M303.4 219.4a1.69 1.69 0 0 1 2.5 1.2 1.41 1.41 0 0 1-.6 2.4 2.9 2.9 0 0 1-1.9-3.6zM303.4 218.2l.3-.2 .5 .4M303.4 218.2l-.4 .2 .5 .8M303.4 218.2l.4 .4M303.8 215.8l.2 .3M303.8 218.6l.1 .2M304 216.1l-.2 .5M304.1 216.1h-.1M304.2 218.4v.1M304.2 218.4l-.4 .2M304.2 216.2l-.4 .4M304.4 216.5v1.9"/>
<path d="M305 217.1l.1 .6M305.3 217.5l-1.8 1.8M306.1 207.7a23.6 23.6 0 0 1 10.6 18.3M312.8 216.2l.3-.3a20.1 20.1 0 0 1 2.9 9.7l.7 .4v.3M313.2 216l-.4 .2M329 204.7l-1.9 1.2M329.1 209.4l7.6 4.4M329.1 206.8l-1.1 .6M329.4 210l7.9 4.6M329.8 211.3l1.4 .8M329.9 206.2l-1.9 1.1M330 211.6l1.2 .7"/>
<path d="M330.8 212.1v2.7M331 212.2v3.8M331.2 212.1v.2M331.8 211.9v3.9M331.8 213.6l.2 .1M331.8 214l.3 .1M331.8 213h.2M332 213.7l.1 .4M332 213v.7M332 211.6l-.8 .5M332.2 211.7l-1 .6M333.2 213.4v1.5"/>
<path d="M333.3 212.3l-1.3 .7M333.3 213.4v1.5M333.6 212.4l-1.6 1-.2-.1M333.8 212.6l-1.8 1.1M334 206.4l3.3 8.2M334.2 212.8l-2.1 1.3M334.5 213v1.2M335.3 213.4v.3M335.5 213.6l-16.2 9.3M337 204.7l-3 1.7M337 204.7l3.3 8.2-3 1.7M339.7 204.5l2.1 2.5 2 1.8"/>
<path d="M340.7 204.9l1.8 1.9 2.1 1.6M341 203.8h.1M341.1 203.7l-.1 .1M341.1 203.7l.2 .2M341.3 203.9a1 1 0 0 1-1.5 .6M341.5 203.8l-.6 .7M341.5 203.8l-.2 .1M341.8 203.4l-.3 .4M341.8 203.3l-.7 .4M341.8 203l-.3 1M341.8 203l.3 .2 .6-.2M341.8 201.6v1.4"/>
<path d="M341.8 203.3l-4.4 2.5M341.8 203.3l-.8 .5M341.8 203l-4.4 2.6M341.8 204.7l2.1 1.9 1.8 1.1M342.6 203.6a5.2 5.2 0 0 0 6.2 1.6l.4-.4M342.7 203a1.71 1.71 0 0 1-1 1.8 1.71 1.71 0 0 1-1.9-.3M342.7 201.2v1.8M342.9 201l.2 .2M343.3 200.8l-.2 .4M343.6 202.3l.2 .1M343.6 200.6l-.5 .6M343.8 202.4l-1.1 .6"/>
<path d="M343.8 202.4l-1.1 .8M343.8 204.6l1.7 1.3 1.8 .9M343.9 202.1h.1M343.9 202.1l.8-.5-2 1.2M344.1 202l-.2 .1M344.1 202l.2 .2M344.3 202.2l-.4 .6-.8 .1M344.5 202.1l-.6 .7M344.5 202.1l-.2 .1M344.6 200.1l.3 .1M344.7 201.7l-.2 .4M344.7 201.6l-.6 .4"/>
<path d="M344.8 201.3l-.4 1M344.8 201.3l.4 .2 .4-.2M344.8 200.1v1.2M344.8 201.3l-2.1 1.2M345.6 201.3a1.65 1.65 0 0 1-.7 1.7 1.65 1.65 0 0 1-1.9-.1M346.1 200.5l-.1 .4-.4 .2M346.1 200.5l-.5 .3M347.2 200.4h.1M347.6 200.2l-.4-.1v.3M347.8 200.1l-.6 .3M347.8 200.1l-.2 .1M347.8 200.3l-.7 .4"/>
<path d="M348.2 205.5l1 .2M349.4 204.9l-.9 .4M350 200.6l.2 .3M351.1 204.6l-.3-.1v.3M351.9 201.8h.2a.29 .29 0 0 1 .3 .3 .29 .29 0 0 1-.4 .2zM352.1 201.8l.2 .3M353.9 200.8l.3 .1M353.9 201.2l.3 .1M353.9 200.2h.3M354.2 200.9v.4M354.2 200.2v.7M355.3 200.6v1.6"/>
<path d="M355.5 200.6v1.5M356.4 200l-2.2 1.3M356.7 200.2v1.2M357.4 200.7v.2M357.7 200.8l-18.1 10.4M306.8 222.6l1.7 1M307 223.5l.4-.2 .5 .3M307 223.5l-.2 .3 .2 .6 .5 .3M307 223.5l.5 .3M307.5 223.8l.3 .6M307.6 224.6l1.3 .6M307.7 222.4l.6 .3"/>
<path d="M307.8 224.4l-.3 .3M307.9 223.6l.2 .6M307.9 223.6l-.4 .2M308.1 222.2l-2.5 .8 1.3 1.2M308.1 224.2l-.6 .5M308.1 224.2l-.3 .2M309.1 227.2h.1M314.4 235l-2.5 1.5M316.7 226v.3M317.9 225.6a9.4 9.4 0 0 1-3.3 9.3l-.2 .1M318.9 225.1a10.1 10.1 0 0 1-4.5 9.9M319.2 232.3l-2.6 .9"/>
<path d="M319.2 232.3l.1-.1zM319.3 222.9l1.8 1M319.3 222.9v13.6l1.8 1.1M319.3 224.8l-2.6 1.5M319.3 224.5l-2.6 1.5M321.1 223.9v13.7M329.3 227.4l27.4 10.3M329.3 227.4l3.3 .7-.4 1zM356.7 237.7h.1"/>
<circle cx="163.3" cy="103.1" r=".23"/>
<circle cx="163.3" cy="110.7" r=".23"/>
<circle cx="163.3" cy="106.9" r=".23"/>
<circle cx="163.3" cy="105" r=".23"/>
<circle cx="163.3" cy="108.8" r=".23"/>
<circle cx="349.9" cy="200.9" r=".3"/>
</g>
<g fill="none" stroke="#c0c0c0" stroke-width=".35">
<path d="M60 2.5v7.5M110 2.5v7.5M160 2.5v7.5M210 2.5v7.5M260 2.5v7.5M310 2.5v7.5M360 2.5v7.5M2.5 48.5h7.5M410 48.5h7.5M2.5 98.5h7.5M410 98.5h7.5M2.5 148.5h7.5"/>
<path d="M410 148.5h7.5M2.5 198.5h7.5M410 198.5h7.5M2.5 248.5h7.5M410 248.5h7.5M60 287v7.5M110 287v7.5M160 287v7.5M210 287v7.5M260 287v7.5M310 287v7.5M360 287v7.5"/>
</g>
<path d="M367 253.9v32.6M409.9 253.9h-399.2v32.1M10.7 263h399.7M151.7 263v24M237.6 263v24M237.6 274.7h129.4M296.4 263v23.5M324.4 263v23.5M237.6 286.5h172.3M372.8 282.5v4.3" fill="none" stroke="#c0c0c0" stroke-width=".5"/>
<path d="M10.5 10h400v277h-400z" fill="none" stroke="#c0c0c0" stroke-width=".7"/>
<path d="M228.3 95.9l.7 .8-2.8 1.8zM177.4 121.4l-.4 3.3-1-.3zM156.3 122.6l2.9 1.6-3.3-.7zM196.3 152.7l.7 3.2-1 .1zM318.7 145.4l.6 .8-2.9 1.6zM137.7 50.7l.6 .8-3 1.6zM329.3 227.4l3.3 .7-.4 1zM238.8 187l3.3-.7-2.9 1.7z" fill="#000"/>
<g font-size="8.1">
<text x="27.8" y="8">8</text>
<text x="82.8" y="8">7</text>
<text x="132.8" y="8">6</text>
<text x="182.8" y="8">5</text>
<text x="232.8" y="8">4</text>
<text x="282.8" y="8">3</text>
<text x="332.8" y="8">2</text>
<text x="387.8" y="8">1</text>
<text x="3" y="30.4">F</text>
<text x="413" y="30.4">F</text>
<text x="2.8" y="79.6">E</text>
<text x="412.8" y="79.6">E</text>
<text x="2" y="129.6">D</text>
<text x="412" y="129.6">D</text>
<text x="1.7" y="179.6">C</text>
<text x="411.7" y="179.6">C</text>
<text x="2.7" y="229.6">B</text>
<text x="412.7" y="229.6">B</text>
<text x="2" y="278.9">A</text>
<text x="412" y="278.9">A</text>
<text x="27.8" y="295">8</text>
<text x="82.8" y="295">7</text>
<text x="132.8" y="295">6</text>
<text x="182.8" y="295">5</text>
<text x="232.8" y="295">4</text>
<text x="282.8" y="295">3</text>
<text x="332.8" y="295">2</text>
<text x="387.8" y="295">1</text>
</g>
<g font-size="4.7">
<text x="153.9" y="41.2">Main Chassis2</text>
<text x="246.5" y="82.8">Water tank</text>
<text x="105.2" y="116.9">Landing leg1</text>
<text x="348.9" y="125.3">Mudguard1</text>
<text x="136.8" y="151.4">Tool box body</text>
<text x="153.9" y="175.3">spare wheel carrier</text>
<text x="205.5" y="197.9">axle</text>
<text x="357.2" y="239.5">Rear bumper</text>
</g>
<g font-size="3.9">
<text x="371.1" y="261">DATE : 17/11/2021</text>
<text x="11.5" y="266.5">DESIGN COMPANY:</text>
<text x="164" y="266.5">CLIENT COMPANY:</text>
<text x="11.5" y="274.3">MAGNUS AUTOMOTIVES LTD</text>
<text x="164" y="274.3">BANBROS INDUSTRIES LTD</text>
<text x="238.5" y="272.6">CUSTOMER: Ndovu Cement</text>
<text x="303.5" y="273.5">DRAWN</text>
<text x="328" y="272">Wanjala - (Magnus)</text>
<text x="11.5" y="278.2">P.O. BOX 430 - 50205 WEBUYE</text>
<text x="164" y="278.2">SYOKIMAU, OFF MOMBASA ROAD</text>
<text x="238.5" y="279.1">PRODUCT: 8m Tipper trailer</text>
<text x="302.9" y="280">CHK'D</text>
<text x="328.3" y="280">Jasraj - (Banbros)</text>
<text x="11.5" y="282">EMAIL: info@magnusautomotives.com</text>
<text x="11.5" y="285.9">TEL: (+254) 739378172 / 701275574</text>
<text x="164" y="282">EMAIL: jsb@banbros.co.ke</text>
<text x="164" y="285.9">TEL: (+254) 738423607</text>
<text x="403.1" y="286.1">A3</text>
</g>
<g font-size="3.5">
<text x="14.3" y="257.5">Magnus Automotives Ltd and Banbros Industries Ltd own the copyright of this drawing which is supplied in confidence and must be returned on request it must not be copied, traced or reproduced without the written consent of these</text>
<text x="14.3" y="262">companies.</text>
</g>
<text font-size="3.2" x="370.5" y="276.3">DWG NO. BI 01/Nov21/V1</text>
<g font-size="2">
<text x="329.9" y="285.3">SCALE:1:100</text>
<text x="374.3" y="285.3">SHEET 4 OF 10</text>
</g>
</svg>
